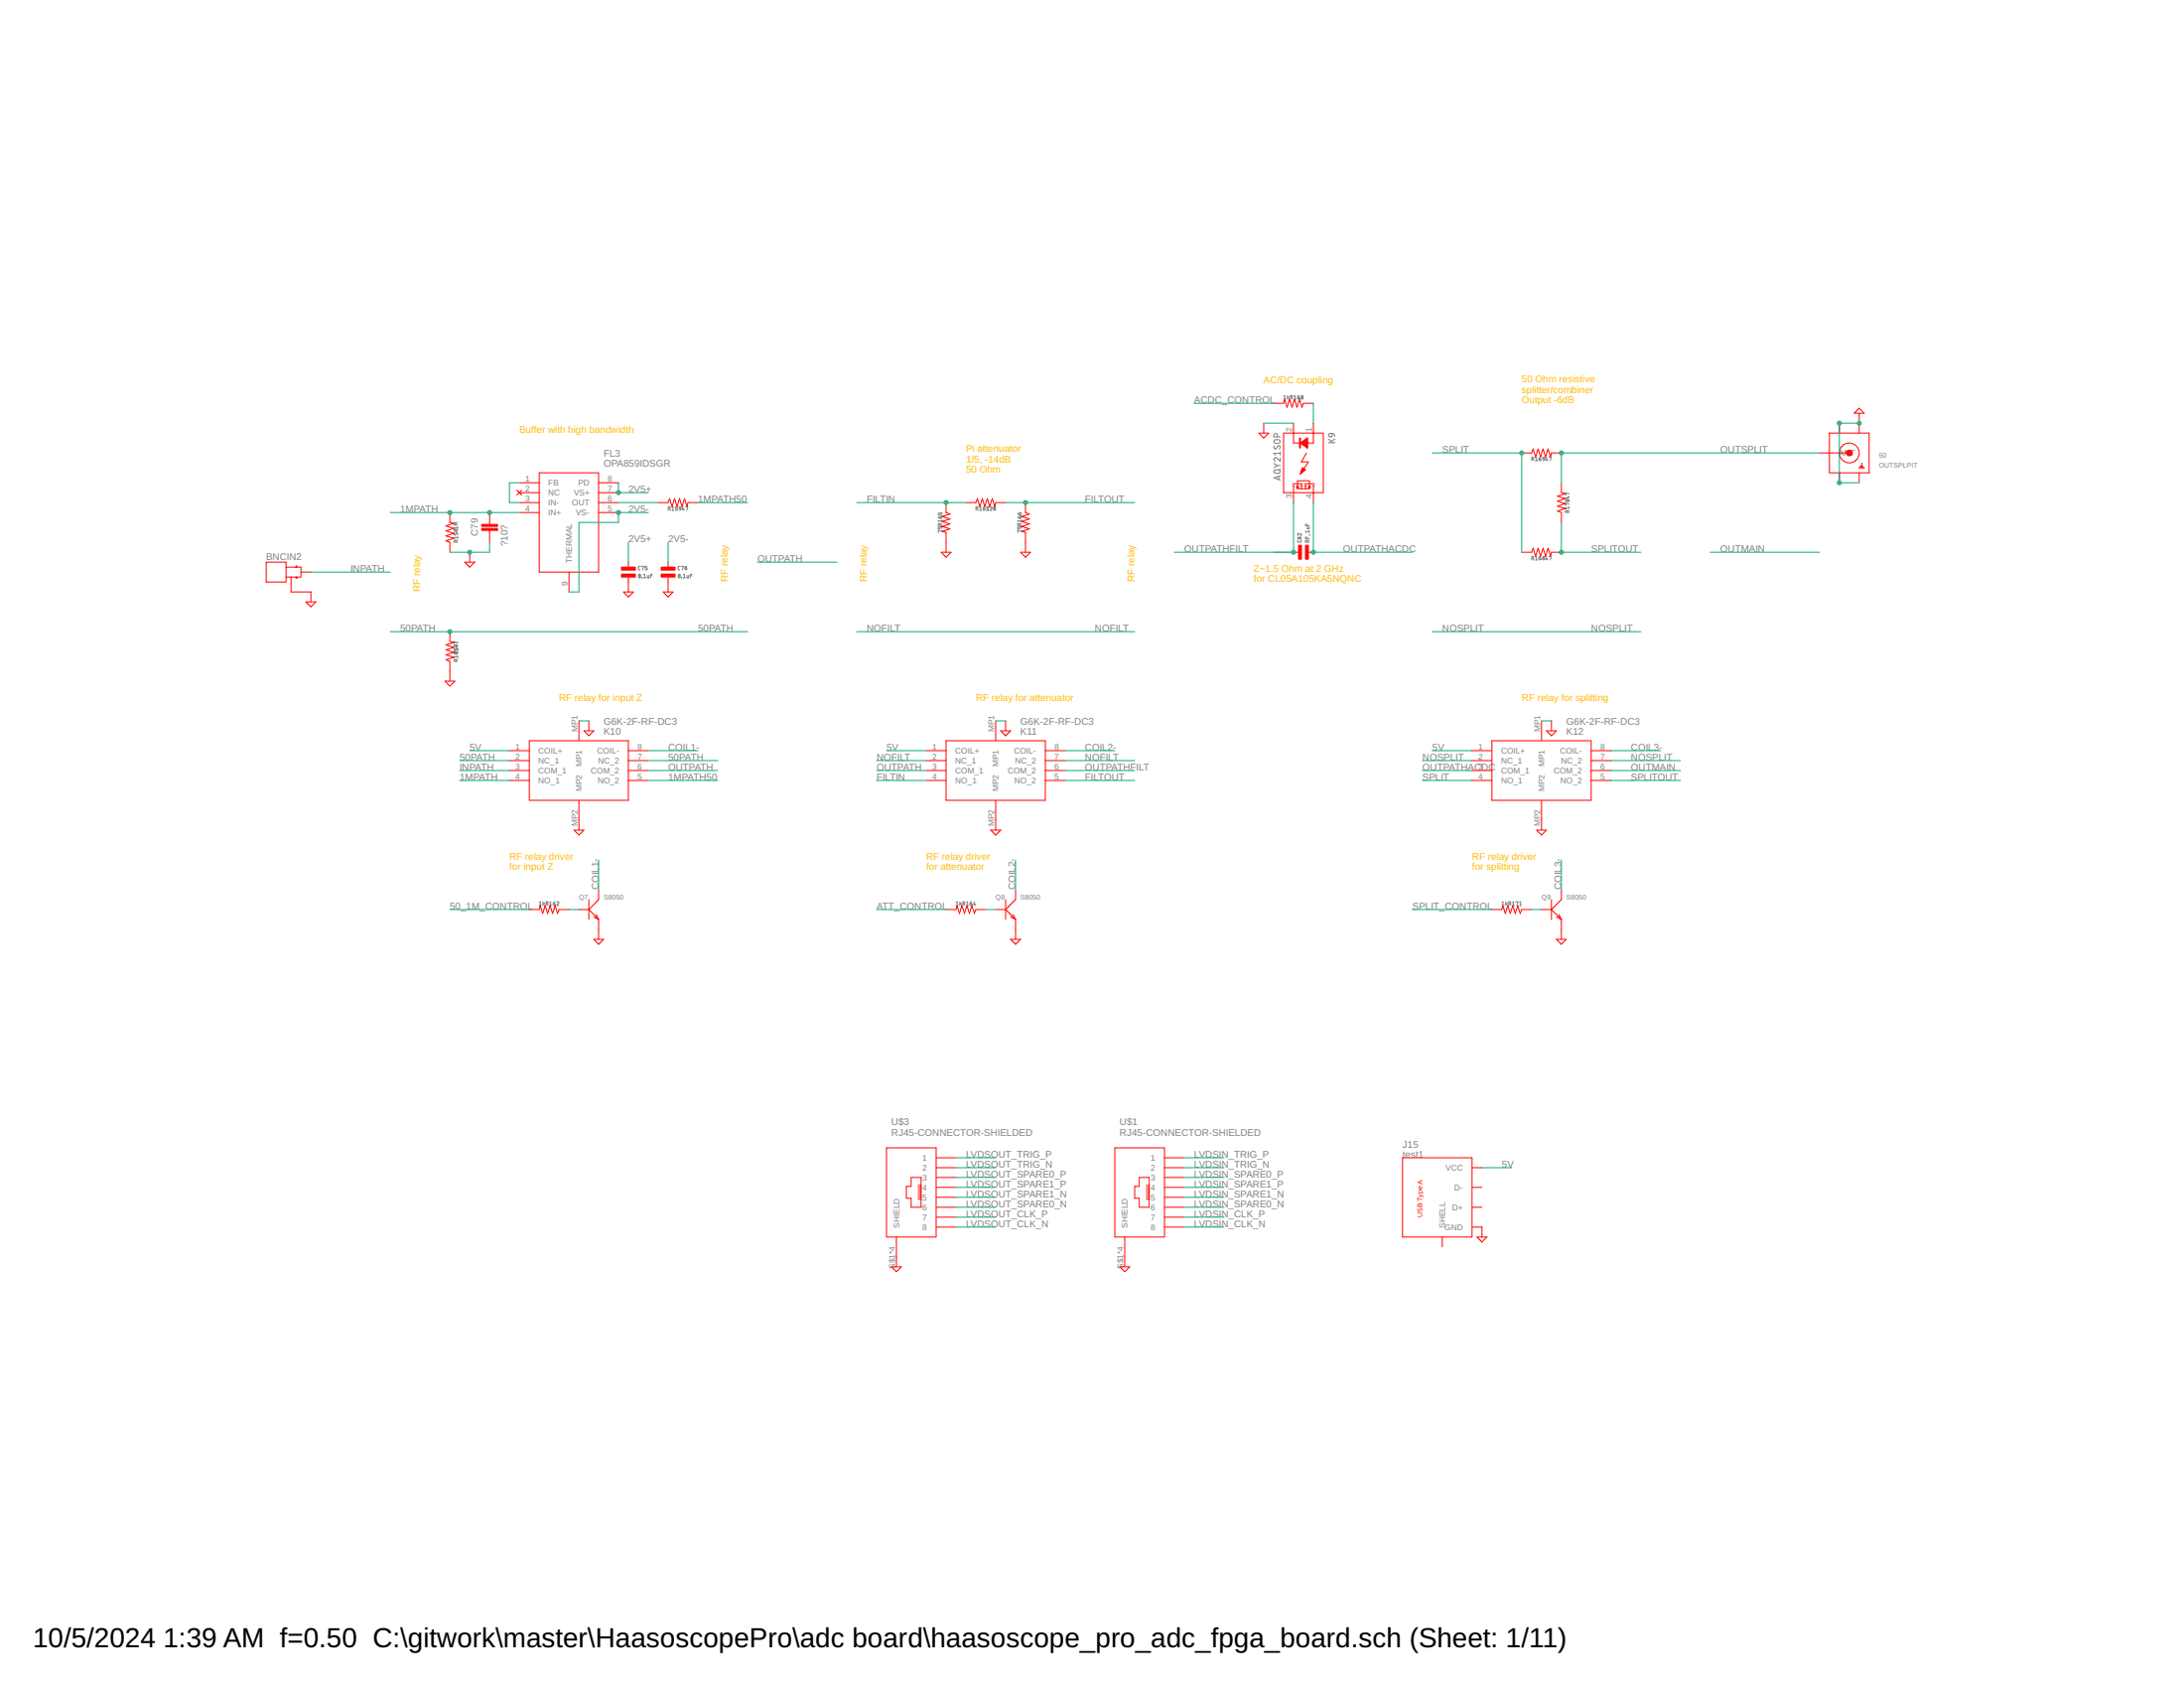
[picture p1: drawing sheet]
<svg xmlns="http://www.w3.org/2000/svg" width="279mm" height="216mm" viewBox="0 0 279 216" stroke-linecap="round" stroke-linejoin="round" font-family="sans-serif">
<g fill="none" stroke="#808080" stroke-width=".13">
<path d="M163 59.3l.4 .2M163 56.4l.2-.2h.4a.23 .23 0 0 1 .2 .3 .23 .23 0 0 1-.2 .2h-.4a.23 .23 0 0 1-.2-.3zM163 57v.3l.2 .1 .3-.4h.2l.1 .2-.1 .2M163.4 59.5l-.4 .3M163.4 59.5h.4M163.4 55.9v-.3a.23 .23 0 0 0-.2-.2 .23 .23 0 0 0-.2 .2v.3h.8M163.8 58.5v.5l-.5-.4a.22 .22 0 0 0-.3 .1 .22 .22 0 0 0 .2 .3M163.8 60l-.2 .2M163.8 57.8v.4M163.8 58h-.8l.2 .2M164.2 50.7l.2-.1v.5M164.2 51.1h.3"/>
<path d="M164.7 50.6v.5M164.8 50.8l.1 .3M164.9 50.7l-.2 .2M165.1 50.8h.2v-.2h-.2v.5M165.2 50.8l.2 .3M165.5 51.1h.3M165.5 50.7l.2-.1v.5M166 50.8h.2v.2h-.2zM166.2 50.6l-.2 .2M166.5 50.6a.21 .21 0 0 1 .2 .2 .21 .21 0 0 1-.2 .2v-.2zM166.7 50.7l-.2 .2M169.9 56.6h.9"/>
<path d="M169.9 56.2l.6 .4M170.1 55.5l.3-.1v.3a.23 .23 0 0 1-.3 .1 .23 .23 0 0 1 0-.3zM170.4 55.4a.36 .36 0 0 1 .4 .4M170.8 56.2l-.5 .3M196 58.7h.2v-.2h-.2v.4M196.1 58.7l.1 .2M196.4 58.6l.2-.1v.4M196.4 58.9h.3M196.9 58.7h.2l-.1 .2h-.1zM197.1 58.5l-.2 .2M197.4 58.5h.2v.2h-.2zM197.6 58.7l-.2 .2"/>
<path d="M197.8 58.5l-.1 .3h.3M197.9 58.7v.2M198.2 58.5h.3l-.2 .4M58.1 68.2v.2h.2l.1-.2h.1v.2M58.3 69.3v-.2h-.2v.2h.4M58.5 67.5h-.4l.1 .1M58.5 67.4v.2M58.5 68.6v.3M58.5 66.8h-.4l.2 .2-.2 .1h.4M58.5 69.1l-.2 .1M58.5 68.7h-.4l.1 .2M81.8 73.4a.22 .22 0 0 1 .2 .3 .22 .22 0 0 1-.2 .2l-.1-.2z"/>
<path d="M81.9 72.4l-.2 .1v.3l.2 .1M81.9 73.5l-.2 .3M82.1 72.5l.2-.1-.1 .5M82.1 73.9h.1M82.3 73.9h.3M82.3 73.5l.2-.1v.5M82.8 72.4h-.3v.2l.3 .1-.1 .2h-.2M82.8 73.6l.1 .3h.1v-.3M83.2 73.6h.2M83.4 73.4h-.2v.5M85.5 65.1l.2-.1v-.2h-.2v.5M85.7 65.1l.1 .2"/>
<path d="M86 65.3h.2M86 64.9l.1-.1v.5M86.7 64.8h-.3v.2l.3 .1-.1 .2h-.2M86.8 73.4a.22 .22 0 0 1 .2 .3 .22 .22 0 0 1-.2 .2v-.2zM86.9 64.9h.2v.2l-.2-.1zM87 72.4l-.2 .1v.3l.2 .1M87 73.5l-.2 .3M87.1 65.1l-.2 .2M87.1 72.5l.3-.1-.1 .5M87.2 73.9h.1M87.4 64.8l-.1 .4h.2M87.4 73.9h.3"/>
<path d="M87.4 73.5l.1-.1v.5M87.5 65.1v.2M87.7 64.9l.3-.1-.1 .5M87.9 73.6v.3h.2v-.3M88.3 73.6h.2M88.5 73.4h-.2v.5M120 67.4v.2h.2v-.2h.2h.1v.2M120 66.1l.2 .2M120 65.6v.2h.2l.1-.2h.2v.2M120.3 67.2v-.2h-.2l-.1 .2h.5M120.4 66l-.2 .1v.2M120.4 66h.1"/>
<path d="M120.4 66l.1 .2-.3 .1M120.5 67.9l-.5-.1 .1 .3M120.5 66.5v.2M120.5 66.9l-.2 .1M120.5 66.6h-.5l.1 .1M124.9 65.1h.1M125 65.1l.1-.2-.2-.1v.5M125 65.1l.1 .2M125.3 65.3h.3M125.3 64.9l.2-.1v.5M125.8 65l.2 .1-.1 .2-.1-.1zM126 64.8l-.2 .2"/>
<path d="M126.2 64.9l.1-.1v.5M126.2 65.3h.2M126.2 64.9l.3-.1-.1 .5M126.6 64.9l.2-.1 .1 .1v.1l-.3 .3h.3M127.2 64.8a.22 .22 0 0 1 .2 .2 .22 .22 0 0 1-.2 .3zM127.3 64.9l-.2 .3M130.2 67.4v.2h.2v-.2h.1h.1l.1 .2M130.2 66.1l.2 .2M130.2 65.6l.2 .2M130.5 67.2l-.1-.2h-.2v.2h.5M130.5 66l-.1 .1v.2M130.5 65.6h-.1v.2"/>
<path d="M130.5 66h.1M130.5 65.6h.1M130.5 66l.2 .2-.3 .1M130.5 65.6l.2 .1-.3 .1M130.7 67.9l-.5-.1v.3M130.7 66.5v.2M130.7 66.6h-.5l.1 .1M130.7 66.9l-.2 .1M163 60.2l.2-.1h.4a.22 .22 0 0 1 .2 .2 .22 .22 0 0 1-.1 .2h-.5a.22 .22 0 0 1-.2-.3zM163.6 60.9v.4M163.8 60.9l-.8 .2 .8 .3M166 69.1l.1 .2h.3l.1-.2"/>
<path d="M166.5 68.2v.3l-.3-.3-.1 .1v.2M167 67v.2h.5M167 68.7v.2h.5M167.2 67.4h.3l-.1 .2h-.2M167.2 67v.2M167.2 68.7v.2M167.3 69.3v-.2h-.3v.2h.5M167.5 69.1l-.2 .1M167.5 68h-.5l.1 .1M167.5 67.9v.2M167.5 68.3v.2M196 71.4h.2v-.2h-.2v.4"/>
<path d="M196.1 71.4l.1 .2M196.4 71.2h.2v.4M196.4 71.6h.3M196.9 71.4h.2v.2h-.2zM197.1 71.2l-.2 .2M197.8 71.2l-.1 .3h.3M197.9 71.4v.2M198.2 71.2h.3l-.2 .4M200.3 64a.26 .26 0 0 1 .3-.1 .26 .26 0 0 1 .1 .2 .25 .25 0 0 1-.2 .1 .25 .25 0 0 1-.2-.2zM200.4 63.9l.2 .2M200.6 65.5l-.1-.2h-.2v.2h.4M200.6 63.6h.1"/>
<path d="M200.6 63.5v.3l-.3-.2M200.7 63.2l-.4-.2v.3M200.7 64.5l-.4-.2v.3M200.7 65.3l-.1 .1M200.7 64.9h-.4l.1 .2M200.7 64.8v.3M58.1 82.9v.3h.2l.1-.3 .1 .1M58.1 82.5a.25 .25 0 0 1 .2-.1 .25 .25 0 0 1 .2 .2 .26 .26 0 0 1-.4-.1zM58.1 83.5l.2 .2M58.2 82.5l.2 .2M58.3 83.5l.2-.1v.2l-.2 .1zM58.3 84.4l-.1-.1-.1 .3h.4"/>
<path d="M58.3 84.4v.2M58.4 83.5l-.3-.1v.2M58.4 82.2l-.3-.1v.2M58.5 82.2h.1M58.5 83.4h.1M58.5 83v.2M58.5 83.9v.2M58.5 84.3l-.2 .1M58.5 84h-.4l.1 .1M58.5 83.1h-.4l.1 .1M69 115.4l.1-.1v.5M69 115.8h.3"/>
<path d="M69.5 115.3v.5M69.6 115.6l.1 .2M69.7 115.5l-.2 .2M69.9 115.6h.1M70 115.6l.1-.2-.2-.1v.5M70 115.6l.1 .2M70.3 115.8h.3M70.3 115.4l.1-.1v.5M70.8 115.5h.2v.2M70.8 115.5l.1 .3 .1-.1M71 115.3l-.2 .2M71 115.7h.1"/>
<path d="M71.2 115.4l.2-.1 .1 .1-.3 .4h.3M122.3 115.8h.3M122.3 115.4l.1-.1v.5M122.8 115.3v.5M122.9 115.6l.1 .2M123 115.5l-.2 .2M123.2 115.6h.2v-.2l-.2-.1v.5M123.4 115.6v.2M123.7 115.8h.2M123.7 115.4l.1-.1v.5M124.1 115.5h.2l.1 .2M124.1 115.5l.1 .3 .2-.1"/>
<path d="M124.3 115.3l-.2 .2M124.4 115.7h.1M124.7 115.3l-.1 .4h.2M124.7 115.6v.2M192.2 115.8h.2M192.2 115.4l.1-.1v.5M192.6 115.3v.5M192.7 115.6l.1 .2M192.8 115.5l-.2 .2M193 115.6h.2v-.2l-.2-.1v.5M193.2 115.6l.1 .2M193.5 115.8h.2"/>
<path d="M193.5 115.4l.1-.1v.5M193.9 115.4l.3-.1-.1 .5M194.4 115.8h.2M194.4 115.4l.1-.1v.5"/>
<circle cx="58.2" cy="67.8" r=".1"/>
<circle cx="58.4" cy="67.8" r=".13"/>
<circle cx="87.7" cy="72.8" r=".13"/>
<circle cx="87.7" cy="72.5" r=".1"/>
<circle cx="166.1" cy="68.8" r=".1"/>
<circle cx="166.4" cy="68.8" r=".13"/>
<circle cx="197.5" cy="71.5" r=".13"/>
<circle cx="197.5" cy="71.3" r=".1"/>
</g>
<g fill="none" stroke="#f00" stroke-width=".13">
<path d="M161 55.4h1.3l-.6 .6zM161.7 54.1v1.3M162.9 51.6h1.3l.1-.5 .4 1 .3-1 .3 1 .3-1 .3 1 .3-1 .4 1 .2-.5h1.2M164.2 55.4h5.1v7.6h-5.1zM165.5 54.1v2.6h2.5v-2.6M166.4 56.6h.9M166.4 56.7h.9M166.5 56.6h.8M166.5 56.8h.8M166.5 56.5h.8M166.6 56.8h.7M166.6 60h.2"/>
<path d="M166.6 59.9h.1M166.6 56.5h.7M166.6 56.9h.7M166.6 59.8l.4 .3-.6 .5zM166.7 56.5h.6M166.7 56.9h.6M166.7 56.4h.6M166.8 56.9h.5M166.8 56.4h.5M166.8 57h.5M166.8 56.3h.5M166.9 57h.4"/>
<path d="M166.9 56.3h.4M166.9 57.1h.4M167 56.2h.3M167 57.1h.3M167.1 57.1h.2M167.1 56.1h.2M167.1 57.9l-.6 1.2h.9l-1 1.5M167.1 57.2h.2M167.2 56.1h.1M167.2 57.3h.1M167.2 56h.1M167.3 56v1.3"/>
<path d="M167.3 56l-.9 .7 .9 .6M194.7 57.9h1.2l.2-.5 .3 1 .4-1 .3 1 .3-1 .3 1 .3-1 .4 1 .1-.5h1.2M232.8 57.9h3.8M234 55.4h5.1v5.1h-5.1zM235.3 54.1v1.3M237.8 52.9v2.5M237.8 52.2l.7 .7h-1.3zM238.2 59.5l.3 .3h-.7zM238.2 59.2v.6M34.1 71.9h2.5v2.5h-2.5zM36.6 72.5h1.9v1.3h-1.9M37.2 73.8v1.9h2.6v1.3"/>
<path d="M37.9 72.5v-.1h.1v.1M37.9 73.8v.1h.1v-.1M38.5 73.2h1.3M39.1 77h1.3l-.6 .6zM57.6 65.6v1.2l.5 .2-1.1 .3 1.1 .3-1.1 .3 1.1 .3-1.1 .3 1.1 .4-1.1 .3 .6 .2v1.2M59.5 71.9h1.2l-.6 .6zM60.1 70.6v1.3M62.6 65.6v1.5M62.6 67.8v1.6M66.1 62.7l.6 .6M66.4 61.7h2.6M66.4 63h2.6"/>
<path d="M66.4 64.3h2.6M66.4 65.6h2.6M66.7 62.7l-.6 .6M69 60.5h7.6v12.7h-7.6zM72.8 73.2v2.5M76.6 61.7h2.5M76.6 63h2.5M76.6 64.3h2.5M76.6 65.6h2.5M79.8 75.7h1.2l-.6 .6zM80.4 71.9v.8M80.4 73.7v2"/>
<path d="M84.2 64.3h1.3l.2-.5 .3 1 .3-1 .3 1 .3-1 .3 1 .4-1 .3 1 .1-.5h1.3M84.8 75.7h1.3l-.6 .6zM85.5 71.9v.8M85.5 73.7v2M120.4 70.6h1.3l-.7 .7zM121 64.3v1.3l.5 .1-1 .4 1 .3-1 .3 1 .3-1 .3 1 .3-1 .4 .5 .1v2.5M123.6 64.3h1.2l.2-.5 .3 1 .4-1 .3 1 .3-1 .3 1 .3-1 .4 1 .1-.5h1.3M130.6 70.6h1.2l-.6 .7zM131.2 64.3v1.3l.5 .1-1 .4 1 .3-1 .3 1 .3-1 .3 1 .3-1 .4 .5 .1v2.5M165.4 62.1h.2M165.4 61.9h1.2M165.5 62.1v2.2"/>
<path d="M165.5 70.6h.7M165.9 62.1h.2M166 61.9v-.4h1.5v.4M166 62.1v.4h1.5v-.4M166 62.1l.1 .3h-.2zM166.4 62.1h.2M166.4 60.6h.1M166.4 60.5h.1M166.4 60.4h.2M166.4 60.4h.3M166.5 60.3h.2M166.5 60.3h.3"/>
<path d="M166.5 60.2h.3M166.5 62.1v.4M166.5 60.2h.4M166.5 60.1h.4M166.5 60.1h.5M166.5 60h.4M166.6 60h.3M166.9 62.1h.2M166.9 61.9h1.2M167 62.1v.4M167.3 70.6h.7M167.4 62.1h.2"/>
<path d="M167.5 62.1l.1 .3h-.2zM167.9 62.1h.2M168 62.1v2.2M194.7 70.6h1.2l.2-.5 .3 1 .4-1 .3 1 .3-1 .3 1 .3-1 .4 1 .1-.5h1.2M199.7 61.7v1.3l.6 .1-1.1 .4 1.1 .3-1.1 .3 1.1 .3-1.1 .3 1.1 .3-1.1 .4 .5 .2v1.2M235.3 60.5v1.2M237.8 60.5v1.2M56.9 87.1h1.3l-.6 .7zM57.6 80.8v1.2l.5 .2-1.1 .3 1.1 .3-1.1 .3 1.1 .3-1.1 .4 1.1 .3-1.1 .3 .6 .2v2.5M65.2 96h2.5M65.2 97.3h2.5M65.2 98.6h2.5"/>
<path d="M65.2 99.8h2.5M67.7 94.7h12.7v7.7h-12.7zM74.1 92.2v2.5M74.7 93.5h1.3l-.7 .6zM75.3 92.2v1.3M80.4 96h2.5M80.4 97.3h2.5M80.4 98.6h2.5M80.4 99.8h2.5M118.5 96h2.5M118.5 97.3h2.5M118.5 98.6h2.5"/>
<path d="M118.5 99.8h2.5M121 94.7h12.7v7.7h-12.7zM127.4 92.2v2.5M128 93.5h1.3l-.6 .6zM128.7 92.2v1.3M133.7 96h2.6M133.7 97.3h2.6M133.7 98.6h2.6M133.7 99.8h2.6M188.3 96h2.6M188.3 97.3h2.6M188.3 98.6h2.6"/>
<path d="M188.3 99.8h2.6M190.9 94.7h12.7v7.7h-12.7zM197.2 92.2v2.5M197.8 93.5h1.3l-.6 .6zM198.5 92.2v1.3M203.6 96h2.5M203.6 97.3h2.5M203.6 98.6h2.5M203.6 99.8h2.5M67.7 116.3h1.3l.1-.5 .3 1 .3-1 .4 1 .3-1 .3 1 .3-1 .3 1 .2-.5h1.3M73.4 106.2h1.3l-.6 .6zM74.1 102.4v3.8"/>
<path d="M74.1 116.3h1.2M75.3 115.1v2.5M75.3 116.3l1.3 1.3M76 117.3l.6 .3M76.3 117l.3 .6M76.6 113.8v1.3l-1.3 1.2M76.6 117.6v2.5M121 116.3h1.3l.1-.5 .3 1 .4-1 .3 1 .3-1 .3 1 .3-1 .4 1 .1-.5h1.3M126.7 106.2h1.3l-.6 .6zM127.4 116.3h1.3M127.4 102.4v3.8M128.7 115.1v2.5"/>
<path d="M128.7 116.3l1.2 1.3M129.3 117.3l.6 .3M129.6 117l.3 .6M129.9 113.8v1.3l-1.2 1.2M129.9 117.6v2.5M190.9 116.3h1.2l.2-.5 .3 1 .3-1 .3 1 .3-1 .3 1 .4-1 .3 1 .2-.5h1.2M196.6 106.2h1.2l-.6 .6zM197.2 116.3h1.3M197.2 102.4v3.8M198.5 115.1v2.5M198.5 116.3l1.2 1.3M199.1 117.3l.6 .3"/>
<path d="M199.4 117l.3 .6M199.7 113.8v1.3l-1.2 1.2M199.7 117.6v2.5M76 120.1h1.2l-.6 .7zM129.3 120.1h1.3l-.7 .7zM199.1 120.1h1.3l-.7 .7zM113.4 146.8h6.4v11.4h-6.4zM114.7 158.2v3.8M116.6 150.6h1.2v3.8h-1.2v-1.1h-.6v-1.6h.6zM117.5 151.6h.3M117.5 151.9h.3M117.5 152.1h.3"/>
<path d="M117.5 152.4h.3M117.5 152.6h.3M117.5 152.9h.3M117.5 153.1h.3M117.5 153.4h.3M119.8 154.4h2.5M119.8 150.6h2.5M119.8 151.9h2.5M119.8 153.1h2.5M119.8 148.1h2.5M119.8 149.4h2.5M119.8 155.7h2.5"/>
<path d="M119.8 157h2.5M142.6 146.8h6.4v11.4h-6.4zM143.9 158.2v3.8M145.8 150.6h1.2v3.8h-1.2v-1.1h-.6v-1.6h.6zM146.6 151.6h.4M146.6 151.9h.4M146.6 152.1h.4M146.6 152.4h.4M146.6 152.6h.4M146.6 152.9h.4M146.6 153.1h.4M146.6 153.4h.4"/>
<path d="M149 154.4h2.5M149 150.6h2.5M149 151.9h2.5M149 153.1h2.5M149 148.1h2.5M149 149.4h2.5M149 155.7h2.5M149 157h2.5M179.4 148.1h8.9v10.1h-8.9zM184.5 158.2v1.3M188.3 154.4h1.3M188.3 151.9h1.3"/>
<path d="M188.3 149.4h1.3M188.3 157h1.3v1.2M189 158.2h1.2l-.6 .7zM114 162h1.3l-.6 .7zM143.3 162h1.2l-.6 .7z"/>
<circle cx="236.6" cy="57.9" r="1.27"/>
</g>
<g fill="#f00" stroke="#f00" stroke-width=".13">
<path d="M79.5 72.5h1.8v.4h-1.8z"/>
<path d="M79.5 73.4h1.8v.4h-1.8z"/>
<path d="M84.6 72.5h1.8v.4h-1.8z"/>
<path d="M84.6 73.4h1.8v.4h-1.8z"/>
<path d="M61.6 67.1h2v.2h-2z"/>
<path d="M61.6 67.6h2v.2h-2z"/>
<path d="M166.2 56h.2v1.3h-.2z"/>
<path d="M166.1 69.7h.4v1.8h-.4z"/>
<path d="M167 69.7h.4v1.8h-.4z"/>
</g>
<circle cx="236.6" cy="57.9" r=".38" fill="#f00" stroke="#f00" stroke-width=".13"/>
<g fill="none" stroke="#0dab76" stroke-width=".13">
<path d="M152.8 51.6h10.1M161.7 54.1h3.8M168 51.6v2.5M183.2 57.9h11.5v12.7M232.8 57.9h-33.1v3.8M237.8 54.1h-2.5v7.6h2.5M39.8 73.2h10.1M49.9 65.6h16.5M62.6 69.4v1.2h-5M66.4 61.7h-1.2v2.6h1.2M79.1 61.7v1.3h3.8M79.1 64.3h5.1"/>
<path d="M80.4 69.4v2.5M82.9 65.6h-3.8v1.2h-5v8.9h-1.3M85.5 69.4v2.5M89.3 64.3h6.3M96.9 71.9h10.2M109.6 64.3h14M128.7 64.3h16.5M165.5 64.3v6.3h-15.3M168 64.3v6.3h12.7M199.7 66.8v3.8h10.2M218.8 70.6h14M49.9 80.8h45.7"/>
<path d="M58.8 98.6h6.4M58.8 99.8h6.4M58.8 97.3h6.4M60.1 96h5.1M74.1 92.2h1.2M82.9 98.6h8.9M82.9 99.8h8.9M82.9 97.3h8.9M82.9 96h6.4M109.6 80.8h35.6M112.1 98.6h6.4M112.1 99.8h6.4"/>
<path d="M112.1 97.3h6.4M113.4 96h5.1M127.4 92.2h1.3M136.3 98.6h8.9M136.3 99.8h8.9M136.3 97.3h8.9M136.3 96h6.3M182 98.6h6.3M182 99.8h6.3M182 97.3h6.3M183.2 80.8h26.7M183.2 96h5.1"/>
<path d="M197.2 92.2h1.3M206.1 98.6h8.9M206.1 99.8h8.9M206.1 97.3h8.9M206.1 96h6.3M57.6 116.3h10.1M72.8 116.3h1.3M76.6 110v3.8M112.1 116.3h8.9M126.1 116.3h1.3M129.9 110v3.8M180.7 116.3h10.2"/>
<path d="M195.9 116.3h1.3M199.7 110v3.8M122.3 149.4h5.1M122.3 148.1h5.1M122.3 151.9h5.1M122.3 153.1h5.1M122.3 154.4h5.1M122.3 155.7h5.1M122.3 157h5.1M122.3 150.6h5.1M151.5 149.4h5.1M151.5 148.1h5.1"/>
<path d="M151.5 151.9h5.1M151.5 153.1h5.1M151.5 154.4h5.1M151.5 155.7h5.1M151.5 157h5.1M151.5 150.6h5.1M189.6 149.4h3.8"/>
</g>
<g fill="#0dab76" stroke="#0dab76" stroke-width=".13">
<circle cx="60.1" cy="70.6" r=".25"/>
<circle cx="235.3" cy="61.7" r=".25"/>
<circle cx="235.3" cy="54.1" r=".25"/>
<circle cx="237.8" cy="54.1" r=".25"/>
<circle cx="79.1" cy="63" r=".25"/>
<circle cx="79.1" cy="65.6" r=".25"/>
<circle cx="62.6" cy="65.6" r=".25"/>
<circle cx="57.6" cy="65.6" r=".25"/>
<circle cx="57.6" cy="80.8" r=".25"/>
<circle cx="194.7" cy="57.9" r=".25"/>
<circle cx="199.7" cy="70.6" r=".25"/>
<circle cx="165.5" cy="70.6" r=".25"/>
<circle cx="121" cy="64.3" r=".25"/>
<circle cx="131.2" cy="64.3" r=".25"/>
<circle cx="168" cy="70.6" r=".25"/>
<circle cx="199.7" cy="57.9" r=".25"/>
</g>
<g font-size="3.5">
<text x="4.2" y="210.7">10/5/2024</text>
<text x="20.9" y="210.7">1:39 AM f=0.50 C:\gitwork\master\HaasoscopePro\adc board\haasoscope_pro_adc_fpga_board.sch (Sheet: 1/11)</text>
</g>
<g font-size="1.2" fill="#808080">
<text x="152.8" y="51.6">ACDC_CONTROL</text>
<text x="77.2" y="59.6">OPA859IDSGR</text>
<text x="77.2" y="58.4">FL3</text>
<text x="184.5" y="57.9">SPLIT</text>
<text x="220.1" y="57.9">OUTSPLIT</text>
<text x="51.2" y="65.5">1MPATH</text>
<text x="80.4" y="63">2V5+</text>
<text x="80.4" y="65.5">2V5-</text>
<text x="89.3" y="64.3">1MPATH50</text>
<text x="110.9" y="64.3">FILTIN</text>
<text x="138.8" y="64.3">FILTOUT</text>
<text x="34.1" y="71.6">BNCIN2</text>
<text x="61.2" y="68.6" transform="rotate(-90 61.2 68.6)">C79</text>
<text x="65" y="69.9" transform="rotate(-90 65 69.9)">?10?</text>
<text x="80.4" y="69.4">2V5+</text>
<text x="85.5" y="69.4">2V5-</text>
<text x="96.9" y="71.9">OUTPATH</text>
<text x="151.5" y="70.6">OUTPATHFILT</text>
<text x="171.8" y="70.6">OUTPATHACDC</text>
<text x="203.6" y="70.6">SPLITOUT</text>
<text x="220.1" y="70.6">OUTMAIN</text>
<text x="44.8" y="73.2">INPATH</text>
<text x="51.2" y="80.8">50PATH</text>
<text x="89.3" y="80.8">50PATH</text>
<text x="110.9" y="80.8">NOFILT</text>
<text x="140.1" y="80.8">NOFILT</text>
<text x="184.5" y="80.8">NOSPLIT</text>
<text x="203.6" y="80.8">NOSPLIT</text>
<text x="77.2" y="92.7">G6K-2F-RF-DC3</text>
<text x="77.2" y="93.9">K10</text>
<text x="130.6" y="92.7">G6K-2F-RF-DC3</text>
<text x="130.6" y="93.9">K11</text>
<text x="200.4" y="92.7">G6K-2F-RF-DC3</text>
<text x="200.4" y="93.9">K12</text>
<text x="58.8" y="98.6">INPATH</text>
<text x="58.8" y="99.8">1MPATH</text>
<text x="58.8" y="97.3">50PATH</text>
<text x="60.1" y="96">5V</text>
<text x="85.5" y="98.6">OUTPATH</text>
<text x="85.5" y="97.3">50PATH</text>
<text x="85.5" y="96">COIL1-</text>
<text x="85.5" y="99.8">1MPATH50</text>
<text x="112.1" y="98.6">OUTPATH</text>
<text x="112.1" y="99.8">FILTIN</text>
<text x="112.1" y="97.3">NOFILT</text>
<text x="113.4" y="96">5V</text>
<text x="138.8" y="98.6">OUTPATHFILT</text>
<text x="138.8" y="96">COIL2-</text>
<text x="138.8" y="99.8">FILTOUT</text>
<text x="138.8" y="97.3">NOFILT</text>
<text x="182" y="99.8">SPLIT</text>
<text x="182" y="98.6">OUTPATHACDC</text>
<text x="182" y="97.3">NOSPLIT</text>
<text x="183.2" y="96">5V</text>
<text x="208.6" y="99.8">SPLITOUT</text>
<text x="208.6" y="98.6">OUTMAIN</text>
<text x="208.6" y="97.3">NOSPLIT</text>
<text x="208.6" y="96">COIL3-</text>
<text x="76.6" y="113.8" transform="rotate(-90 76.6 113.8)">COIL1-</text>
<text x="129.9" y="113.8" transform="rotate(-90 129.9 113.8)">COIL2-</text>
<text x="199.8" y="113.8" transform="rotate(-90 199.8 113.8)">COIL3-</text>
<text x="57.5" y="116.3">50_1M_CONTROL</text>
<text x="112.1" y="116.3">ATT_CONTROL</text>
<text x="180.7" y="116.3">SPLIT_CONTROL</text>
<text x="114" y="143.9">U$3</text>
<text x="143.2" y="143.9">U$1</text>
<text x="114" y="145.2">RJ45-CONNECTOR-SHIELDED</text>
<text x="123.6" y="148.1">LVDSOUT_TRIG_P</text>
<text x="123.6" y="149.3">LVDSOUT_TRIG_N</text>
<text x="143.2" y="145.2">RJ45-CONNECTOR-SHIELDED</text>
<text x="152.8" y="148.1">LVDSIN_TRIG_P</text>
<text x="152.8" y="149.3">LVDSIN_TRIG_N</text>
<text x="179.4" y="148.1">test1</text>
<text x="179.4" y="146.8">J15</text>
<text x="192.1" y="149.3">5V</text>
<text x="123.6" y="151.9">LVDSOUT_SPARE1_P</text>
<text x="123.6" y="153.2">LVDSOUT_SPARE1_N</text>
<text x="123.6" y="154.4">LVDSOUT_SPARE0_N</text>
<text x="123.6" y="155.7">LVDSOUT_CLK_P</text>
<text x="123.6" y="150.6">LVDSOUT_SPARE0_P</text>
<text x="152.8" y="150.6">LVDSIN_SPARE0_P</text>
<text x="152.8" y="151.9">LVDSIN_SPARE1_P</text>
<text x="152.8" y="153.2">LVDSIN_SPARE1_N</text>
<text x="152.8" y="154.4">LVDSIN_SPARE0_N</text>
<text x="152.8" y="155.7">LVDSIN_CLK_P</text>
<text x="123.6" y="157">LVDSOUT_CLK_N</text>
<text x="152.8" y="157">LVDSIN_CLK_N</text>
</g>
<g font-size="1.2" fill="#ffba08">
<text x="161.7" y="49">AC/DC coupling</text>
<text x="194.7" y="48.9">50 Ohm resistive</text>
<text x="194.7" y="50.2">splitter/combiner</text>
<text x="194.7" y="51.6">Output -6dB</text>
<text x="66.4" y="55.4">Buffer with high bandwidth</text>
<text x="123.6" y="57.8">Pi attenuator</text>
<text x="123.6" y="59.1">1/5, -14dB</text>
<text x="123.6" y="60.5">50 Ohm</text>
<text x="53.7" y="75.7" transform="rotate(-90 53.7 75.7)">RF relay</text>
<text x="93.1" y="74.4" transform="rotate(-90 93.1 74.4)">RF relay</text>
<text x="110.9" y="74.4" transform="rotate(-90 110.9 74.4)">RF relay</text>
<text x="145.2" y="74.4" transform="rotate(-90 145.2 74.4)">RF relay</text>
<text x="160.4" y="73.1">Z~1.5 Ohm at 2 GHz</text>
<text x="160.4" y="74.4">for CL05A105KA5NQNC</text>
<text x="71.5" y="89.7">RF relay for input Z</text>
<text x="124.8" y="89.7">RF relay for attenuator</text>
<text x="194.7" y="89.7">RF relay for splitting</text>
<text x="65.2" y="109.9">RF relay driver</text>
<text x="65.2" y="111.3">for input Z</text>
<text x="118.5" y="109.9">RF relay driver</text>
<text x="118.5" y="111.3">for attenuator</text>
<text x="188.3" y="109.9">RF relay driver</text>
<text x="188.3" y="111.3">for splitting</text>
</g>
<g font-size="1.1" fill="#808080">
<text x="165.3" y="55.2" transform="rotate(-90 165.3 55.2)">2</text>
<text x="167.8" y="55.2" transform="rotate(-90 167.8 55.2)">1</text>
<text x="235.2" y="58.3">ANT</text>
<text x="67.2" y="61.6">1</text>
<text x="67.2" y="62.8">2</text>
<text x="67.2" y="64.1">3</text>
<text x="67.2" y="65.4">4</text>
<text x="70.1" y="62.1">FB</text>
<text x="70.1" y="63.4">NC</text>
<text x="70.1" y="64.7">IN-</text>
<text x="70.1" y="65.9">IN+</text>
<text x="73.2" y="64.7">OUT</text>
<text x="73.4" y="63.4">VS+</text>
<text x="73.7" y="65.9">VS-</text>
<text x="74" y="62.1">PD</text>
<text x="77.8" y="61.6">8</text>
<text x="77.8" y="62.8">7</text>
<text x="77.8" y="64.1">6</text>
<text x="77.8" y="65.4">5</text>
<text x="165.3" y="63.8" transform="rotate(-90 165.3 63.8)">3</text>
<text x="167.8" y="63.8" transform="rotate(-90 167.8 63.8)">4</text>
<text x="73.2" y="72" transform="rotate(-90 73.2 72)">THERMAL</text>
<text x="72.6" y="74.9" transform="rotate(-90 72.6 74.9)">9</text>
<text x="65.9" y="95.8">1</text>
<text x="73.9" y="93.6" transform="rotate(-90 73.9 93.6)">MP1</text>
<text x="81.6" y="95.8">8</text>
<text x="119.3" y="95.8">1</text>
<text x="127.2" y="93.6" transform="rotate(-90 127.2 93.6)">MP1</text>
<text x="134.9" y="95.8">8</text>
<text x="189.1" y="95.8">1</text>
<text x="197" y="93.6" transform="rotate(-90 197 93.6)">MP1</text>
<text x="204.7" y="95.8">8</text>
<text x="65.9" y="97.1">2</text>
<text x="65.9" y="98.4">3</text>
<text x="65.9" y="99.6">4</text>
<text x="68.9" y="96.4">COIL+</text>
<text x="68.9" y="97.7">NC_1</text>
<text x="68.9" y="98.9">COM_1</text>
<text x="68.9" y="100.2">NO_1</text>
<text x="74.4" y="101.2" transform="rotate(-90 74.4 101.2)">MP2</text>
<text x="74.4" y="98.1" transform="rotate(-90 74.4 98.1)">MP1</text>
<text x="75.6" y="98.9">COM_2</text>
<text x="76.4" y="96.4">COIL-</text>
<text x="76.5" y="100.2">NO_2</text>
<text x="76.5" y="97.7">NC_2</text>
<text x="81.6" y="99.6">5</text>
<text x="81.6" y="98.4">6</text>
<text x="81.6" y="97.1">7</text>
<text x="119.3" y="97.1">2</text>
<text x="119.3" y="98.4">3</text>
<text x="119.3" y="99.6">4</text>
<text x="122.2" y="96.4">COIL+</text>
<text x="122.2" y="97.7">NC_1</text>
<text x="122.2" y="98.9">COM_1</text>
<text x="122.2" y="100.2">NO_1</text>
<text x="127.8" y="101.2" transform="rotate(-90 127.8 101.2)">MP2</text>
<text x="127.8" y="98.1" transform="rotate(-90 127.8 98.1)">MP1</text>
<text x="128.9" y="98.9">COM_2</text>
<text x="129.7" y="96.4">COIL-</text>
<text x="129.8" y="100.2">NO_2</text>
<text x="129.9" y="97.7">NC_2</text>
<text x="134.9" y="99.6">5</text>
<text x="134.9" y="98.4">6</text>
<text x="134.9" y="97.1">7</text>
<text x="189.1" y="97.1">2</text>
<text x="189.1" y="98.4">3</text>
<text x="189.1" y="99.6">4</text>
<text x="192" y="96.4">COIL+</text>
<text x="192" y="97.7">NC_1</text>
<text x="192" y="98.9">COM_1</text>
<text x="192" y="100.2">NO_1</text>
<text x="197.6" y="101.2" transform="rotate(-90 197.6 101.2)">MP2</text>
<text x="197.6" y="98.1" transform="rotate(-90 197.6 98.1)">MP1</text>
<text x="198.8" y="98.9">COM_2</text>
<text x="199.6" y="96.4">COIL-</text>
<text x="199.6" y="100.2">NO_2</text>
<text x="199.7" y="97.7">NC_2</text>
<text x="204.7" y="99.6">5</text>
<text x="204.7" y="98.4">6</text>
<text x="204.7" y="97.1">7</text>
<text x="73.9" y="105.7" transform="rotate(-90 73.9 105.7)">MP2</text>
<text x="127.2" y="105.7" transform="rotate(-90 127.2 105.7)">MP2</text>
<text x="197" y="105.7" transform="rotate(-90 197 105.7)">MP2</text>
<text x="118" y="148.5">1</text>
<text x="118" y="149.7">2</text>
<text x="147.2" y="148.5">1</text>
<text x="147.2" y="149.7">2</text>
<text x="184.9" y="149.7">VCC</text>
<text x="118" y="151">3</text>
<text x="118" y="152.3">4</text>
<text x="118" y="153.5">5</text>
<text x="118" y="154.8">6</text>
<text x="147.2" y="151">3</text>
<text x="147.2" y="152.3">4</text>
<text x="147.2" y="153.5">5</text>
<text x="147.2" y="154.8">6</text>
<text x="185.8" y="154.8">D+</text>
<text x="186" y="152.3">D-</text>
<text x="115.1" y="157.1" transform="rotate(-90 115.1 157.1)">SHIELD</text>
<text x="118" y="156.1">7</text>
<text x="118" y="157.3">8</text>
<text x="144.3" y="157.1" transform="rotate(-90 144.3 157.1)">SHIELD</text>
<text x="147.2" y="156.1">7</text>
<text x="147.2" y="157.3">8</text>
<text x="184.8" y="157.3">GND</text>
<text x="184.9" y="157.1" transform="rotate(-90 184.9 157.1)">SHELL</text>
<text x="114.5" y="162.3" transform="rotate(-90 114.5 162.3)">S$1*4</text>
<text x="143.7" y="162.3" transform="rotate(-90 143.7 162.3)">S$1*4</text>
</g>
<g font-size=".9" fill="#808080">
<text x="240.4" y="59.8">OUTSPLPIT</text>
<text x="240.4" y="58.6">50</text>
<text x="74.1" y="115.1">Q7</text>
<text x="77.2" y="115.1">S8050</text>
<text x="127.4" y="115.1">Q8</text>
<text x="130.6" y="115.1">S8050</text>
<text x="197.2" y="115.1">Q9</text>
<text x="200.4" y="115.1">S8050</text>
</g>
<text font-size=".9" fill="#f00" x="182" y="155.7" transform="rotate(-90 182 155.7)">USB Type A</text>
</svg>
